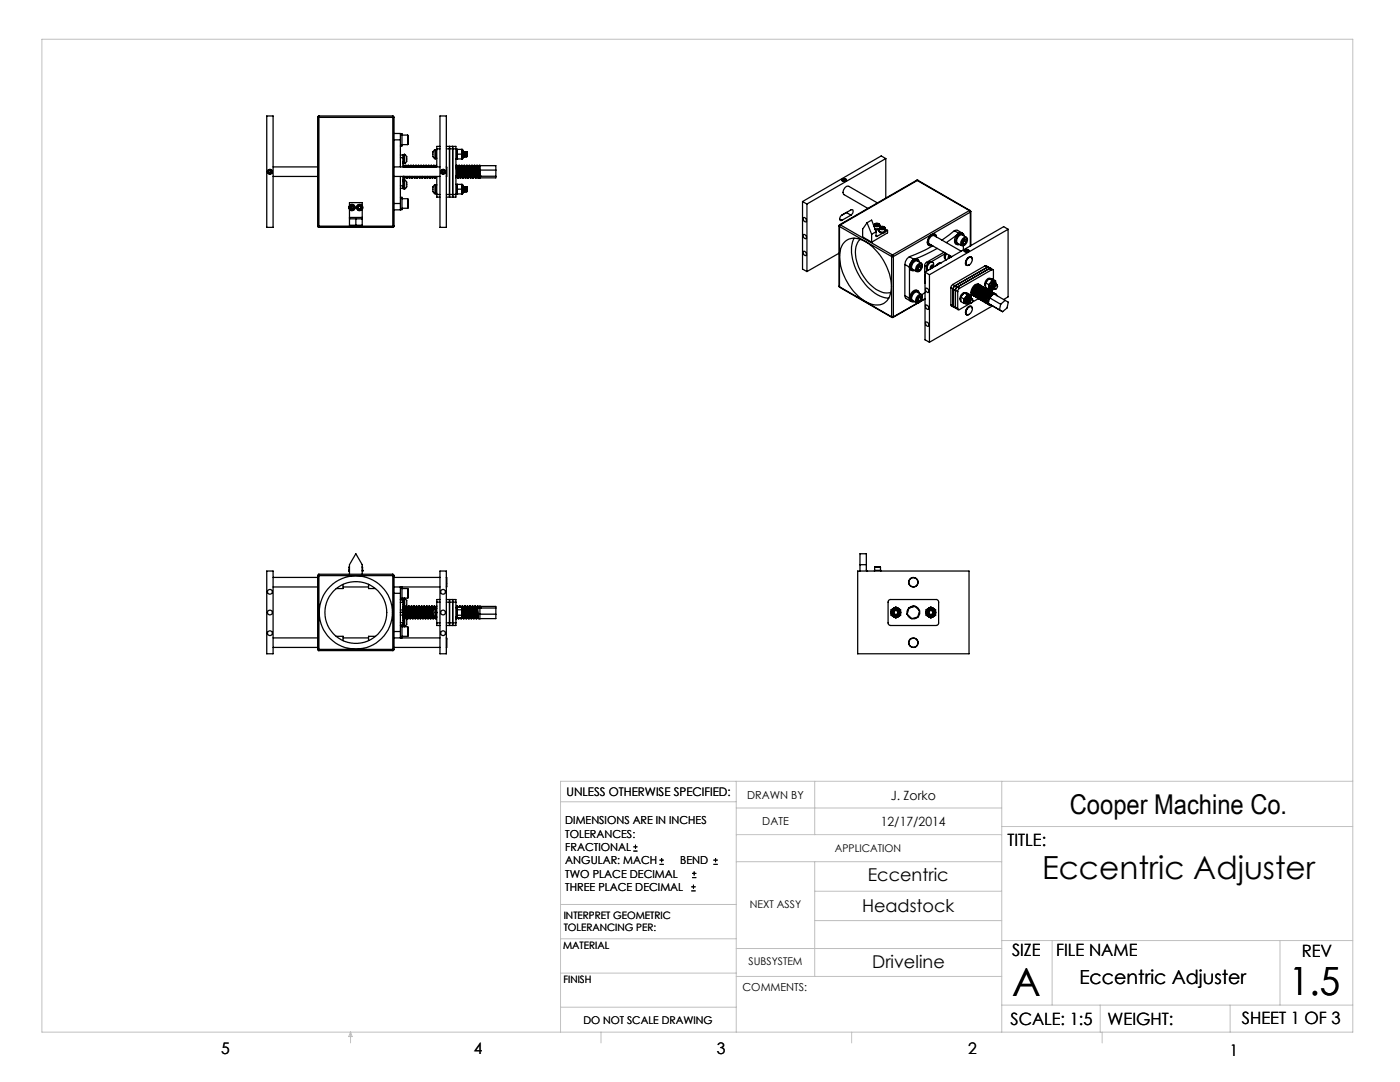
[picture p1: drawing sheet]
<svg xmlns="http://www.w3.org/2000/svg" width="279mm" height="216mm" viewBox="0 0 279 216" stroke-linecap="round" stroke-linejoin="round" font-family="sans-serif">
<g fill="none" stroke="#000" stroke-width=".2">
<path d="M126.4 169.8h.8M126.4 169h.8M126.8 168.6v.8M131.6 172.5h.9M131.6 171.6h.9M132 171.2v.8M138 177.8h.8M138 177h.8M138.1 175.1h.9M138.1 174.3h.9M138.4 176.5v.8M138.5 173.9v.8"/>
<path d="M142.4 172.5h.8M142.4 171.6h.8M142.8 171.2v.8"/>
</g>
<g fill="none" stroke="#c0c0c0" stroke-width=".2">
<path d="M8.4 7.8h261.6v198.2h-261.6zM111.9 160h35M146.9 155.9v50.1M162.6 155.9v10.6M199.9 155.9v50.1M270 155.9h-158.1v50.1M146.9 166.5h53M146.9 161.2h53M146.9 171.9h53M162.6 171.9v22.9M162.6 177.8h37.3M199.9 164.9h70.1"/>
<path d="M111.9 194.2h35M111.9 187.3h35M111.9 180.5h35M146.9 189.3h53M146.9 194.8h53M162.6 183.7h37.3M199.9 187.7h70.1M210 187.7v12.9M255.4 187.7v12.9M70 206v2.1M70 206l.3 .8h-.7zM111.9 201h35"/>
<path d="M119.9 206v2.1M170 206v2.1M199.9 200.6h70.1M219.6 200.6v5.4M220 206v2.1M245.5 200.6v5.4"/>
</g>
<g fill="none" stroke="#000" stroke-width=".25">
<path d="M53.2 23.1h1.3v22.3h-1.3zM53.7 34h.3l.2 .3-.2 .2h-.3l-.1-.2zM54.5 33.3h8.9M54.5 35.2h8.9M63.4 23.4h.2M63.4 23.4v21.7M63.6 23.1l-.2 .3M63.6 23.1v.3M63.6 23.4v21.7M63.6 23.1h14.8M63.6 23.4h14.8M78.4 23.4h.2"/>
<path d="M78.4 23.1v.3M78.4 23.1l.2 .3M78.4 23.4v21.7M78.6 26.6h1.3v1.3M78.6 23.4v21.7M78.6 33.3h9.2M78.6 35.2h9.2M78.6 27.9h1.3M79.9 26.7h.3v2.4h-.3M79.9 39.4h.3v2.4l-1.6 .1M79.9 27.9v5.4M79.9 35.2v5.4"/>
<path d="M79.9 30.9h.5M79.9 31.5h.5M79.9 37.1h.5M79.9 37.6h.5M80.2 27h1.2M80.2 28.9h1.2M80.2 39.7h1.2M80.4 35.2v2.4h.2M80.4 32.6h.2M80.4 35.9h.2M80.5 33l.1 .3M80.5 35.2l.1 .3"/>
<path d="M80.5 33.3v-.3l.1 .3M80.6 35.2h.1M80.6 33.3h.3M80.6 35.2v.3M80.6 30.9h-.2v2.4M80.7 35.2l.1 .3h-.1M80.8 30.8l.4 .5M80.8 35.9l.4 .4M80.8 30.8v1.8M80.8 30.8h-.2v1.8h.2M80.8 35.9v1.8M80.8 35.9h-.2v1.8h.2"/>
<path d="M80.8 35.2l.1 .1M80.9 35.3l-.1 .2M80.9 33.3h.1M80.9 33v.3M80.9 33.1l.1 .2M80.9 33l.2 .3M81.1 33v.3M81.1 33.3h.3M81.1 35.2l.1 .3M81.2 31.3a1.08 1.08 0 0 1-.4 1.3M81.2 36.4a1.08 1.08 0 0 1-.4 1.3M81.2 35.2l.1 .3-.2-.2h-.2"/>
<path d="M81.4 35.2v.1M81.4 27l.1 .1v1.7l-.1 .1M81.4 27v1.9M81.4 39.7l.1 .1v1.7l-.1 .1M81.4 39.7v1.9M81.4 33.3h.1M81.4 35.3l-.1 .2M81.4 33v.3M81.4 33.1l.1 .2M81.4 33h.2v.3M81.6 33.1v.2h.3M81.6 35.2l.1 .3"/>
<path d="M81.7 35.2l.1 .3h-.1l-.1-.2h-.2M81.8 35.2l.1 .1M81.9 35.3l-.1 .2M81.9 33.3h.1M81.9 33l-.1 .3M81.9 33.1l.1 .2M82 33l.1 .3h.3M82.1 33l.1 .3M82.1 35.2l.1 .3M82.3 35.2v.3h-.1l-.1-.2h-.2M82.3 35.2l.1 .1M82.4 35.3l-.1 .2"/>
<path d="M82.4 33.3h.1M82.4 33v.3M82.4 33.1l.1 .2M82.4 33l.2 .3M82.6 33l.1 .3h.2M82.7 35.2v.3M82.8 35.2v.3h-.1l-.1-.2h-.2M82.9 35.2v.1M82.9 35.3l-.1 .2M82.9 35.3h.2l.1 .2M82.9 33.3h.1M82.9 33v.3"/>
<path d="M82.9 33.1l.1 .2M82.9 33h.2v.3M83.1 33v.3M83.1 33.3h.3M83.1 35.2l.1 .3M83.3 35.2v.3h-.1M83.4 35.2v.1M83.4 35.3v.2M83.4 33.3h.1M83.4 33v.3M83.4 33.1l.1 .2M83.5 33l.1 .3h.3"/>
<path d="M83.6 33l.1 .3M83.6 35.2l.1 .3M83.8 35.2v.3l-.2-.2h-.2M83.9 35.2l.4 .3v-.3M83.9 33.3h.1M83.9 35.3v.2M84 33l-.1 .3M84 33.1v.2M84 33h.1v.3M84.1 33.1l.1 .2h.2M84.2 35.2v.3M84.4 35.2v.1"/>
<path d="M84.4 35.3l-.1 .2M84.4 33.3h.1M84.5 33l-.1 .3M84.5 33.1v.2M84.5 33l.2 .3h.2M84.6 33l.1 .3M84.7 35.2v.3M84.8 35.2v.3h-.1v-.2h-.3M84.9 35.2v.1M84.9 35.3v.2M84.9 33.3h.1M84.9 33v.3"/>
<path d="M84.9 33.1l.2 .2M85 33l.2 .3M85.1 33l.1 .3h.2M85.2 35.2v.3M85.3 35.2l.1 .3h-.2v-.2h-.3M85.4 35.2v.1M85.4 35.3v.2M85.4 35.3h.3v.2M85.4 33.3h.1M85.5 33l-.1 .3M85.5 33.1v.2M85.5 33h.1l.1 .3"/>
<path d="M85.6 33.1l.1 .2M85.7 33.3h.2M85.7 35.2v.3M85.8 35.2l.1 .3h-.1M85.9 35.2v.1M85.9 35.3v.2M85.9 33.3h.1M86 33l-.1 .3M86 33.1v.2M86 33l.2 .3h.2M86.1 33l.1 .3M86.2 35.2l.1 .3"/>
<path d="M86.3 35.2l.1 .3-.2-.2h-.3M86.4 30.3a1.15 1.15 0 0 0 .4 1.4M86.4 37.3a1.15 1.15 0 0 0 .4 1.4M86.4 35.2l.5 .3-.1-.3M86.4 33.3h.1M86.5 35.3l-.1 .2M86.5 33l-.1 .3M86.5 33.1l.1 .2M86.5 33h.1l.1 .3M86.6 33l.1 .3h.3M86.7 35.2v.3M86.8 29.8l-.4 .5"/>
<path d="M86.8 36.8l-.4 .5M86.8 29.8v1.9M86.8 29.8h.1v1.9h-.1M86.8 36.8v1.9M86.8 36.8h.1v1.9h-.1M86.9 35.2l.1 .1M86.9 36.9h.3M86.9 29.9h.3M86.9 38.6h.3M86.9 31.6h.3M87 35.3l-.1 .2M87 35.3h.2"/>
<path d="M87 33.3h.1M87 33l-.1 .3M87 33.1l.1 .2M87 33h.1M87.2 38.8v.5h.6M87.2 29.7v3.6M87.2 35.2v3.6M87.2 29.7h.6M87.2 38.8h.6M87.8 29.2h-.6v.5M87.8 23.1h1.3v22.3h-1.3zM88.3 34h.2l.2 .3-.2 .2h-.2l-.1-.2z"/>
<path d="M89.1 29.2h1.9v.5M89.1 33.3h.1M89.1 35.2h.1M89.1 29.7h1.9M89.1 38.8h1.9M89.1 33.3v1.9M89.7 29.2v.5zM89.7 29.7v9.6M90.3 29.2v.5zM90.3 29.7v9.6M91 38.8v.5h-1.9M91 35.1v.2"/>
<path d="M91 29.7v9.1M91 31.7h1.1M91 29.8h.2M91 38.7h1.1M91 36.8h.2M91 33.3h.1M91 35.3v.2M91 33.3l.3 1.9M91.1 33l-.1 .3M91.1 33.1l.2 2.4M91.1 33l.1 .1 .2 2.4-.1-.2h-.3M91.2 29.8v1.9v-.4"/>
<path d="M91.2 36.8v1.9v-.5M91.2 30.3l.1 .5M91.2 30.3v1M91.2 31.3l.1 .4M91.2 29.8h.1M91.2 29.8v.5M91.2 37.3l.1 .4M91.2 37.3v.9M91.2 38.2l.1 .5M91.2 36.8h.1M91.2 36.8v.5M91.3 33.3h.2"/>
<path d="M91.3 29.8h.8M91.3 36.8h.8M91.3 30.8h.8M91.3 30.8l-.1 .5M91.3 29.8l-.1 .5M91.3 36.8l-.1 .5M91.3 37.7h.8M91.3 37.7l-.1 .5M91.5 33.3l.3 1.9M91.5 35.3v.2M91.6 33l.2 .1 .2 2.4-.5-.3-.3-2.2M91.6 33l-.1 .3"/>
<path d="M91.6 33.1l.2 2.4M91.7 33l.1 .3M91.8 33.3h.3l.2 1.9M91.8 33.3l.2 2M92 35.3v.2M92 35.3h.3v.2M92.1 33l-.1 .3M92.1 33.1l.2 2.4M92.1 33l.2 .4 .2 2.1h-.1M92.1 30.8l.1 .5M92.1 29.8l.1 .5M92.1 29.8h.1"/>
<path d="M92.1 31.7h.1M92.1 36.8l.1 .5M92.1 37.7l.1 .5M92.1 36.8h.1M92.1 38.7h.1M92.2 29.8l.2 .2v1.6l-.2 .1M92.2 36.8l.2 .1v1.7l-.2 .1M92.2 30.3v1M92.2 31.3v.4M92.2 29.8v.5M92.2 37.3v.9M92.2 38.2v.5"/>
<path d="M92.2 36.8v.5M92.2 30.3l-.1 .5M92.2 31.3l-.1 .4M92.2 37.3l-.1 .4M92.2 38.2l-.1 .5M92.3 33.1v.2M92.3 33.3h.2M92.3 33.3l.2 2M92.4 31.3h.1M92.4 30.3h.1M92.4 38.2h.1M92.4 37.3h.1"/>
<path d="M92.4 30.3v1M92.4 37.3v.9M92.4 30.3l.1 .1M92.4 37.3l.1 .1M92.5 30.4v.8M92.5 37.4v.7M92.5 31.2l-.1 .1M92.5 31.2l.1 .1M92.5 38.1l-.1 .1M92.5 38.1l.1 .1M92.5 35.3v.2M92.5 33.3l.3 1.9"/>
<path d="M92.6 31.3h.1M92.6 30.3h.1M92.6 38.2h.1M92.6 37.3h.1M92.6 33l-.1 .3M92.6 30.3v1M92.6 37.3v.9M92.6 33.1l.3 2.4M92.6 30.3v.1M92.6 30.3l-.1 .1M92.6 37.3v.1M92.6 37.3l-.1 .1"/>
<path d="M92.6 33l.1 .1 .3 2.4h-.1l-.1-.2h-.3M92.6 30.4v.8M92.6 37.4v.7M92.6 31.2v.1M92.6 31.2l.1 .1M92.6 38.1v.1M92.6 38.1l.1 .1M92.7 30.3v1M92.7 37.3v.9M92.7 31.3h.1M92.7 30.3h.1M92.7 30.3l-.1 .1"/>
<path d="M92.7 38.2h.1M92.7 37.3h.1M92.7 37.3l-.1 .1M92.7 33l.1 .3M92.7 30.3l.1 .1M92.7 37.3l.1 .1M92.8 33.3h.3M92.8 30.4v.8M92.8 37.4v.7M92.8 33.3l.3 2M92.8 31.2l-.1 .1M92.8 31.2l.1 .1"/>
<path d="M92.8 38.1l-.1 .1M92.8 38.1l.1 .1M92.9 30.3v1M92.9 37.3v.9M92.9 31.3h.1M92.9 30.3h.1M92.9 30.3l-.1 .1M92.9 38.2h.1M92.9 37.3h.1M92.9 37.3l-.1 .1M92.9 30.3l.1 .1M92.9 37.3l.1 .1"/>
<path d="M93 30.4v.8M93 37.4v.7M93 31.2l-.1 .1M93 31.2v.1M93 38.1l-.1 .1M93 38.1v.1M93 31.3h.1M93 30.3h.1M93 38.2h.1M93 37.3h.1M93 30.3v1M93 37.3v.9"/>
<path d="M93 30.3l.1 .1M93 30.3v.1M93 37.3l.1 .1M93 37.3v.1M93.1 35.3l-.1 .2M93.1 35.3h.2v.2M93.1 33.3l.2 1.9M93.1 33l-.1 .3M93.1 30.4v.8M93.1 37.4v.7M93.1 33.1l.2 2.4M93.1 33h.1l.1 .4 .2 2.1h-.1"/>
<path d="M93.1 31.2l-.1 .1M93.1 31.2l.1 .1M93.1 38.1l-.1 .1M93.1 38.1l.1 .1M93.2 30.3v1M93.2 30.3l.1 .1-.1 .9M93.2 37.3v.9M93.2 37.3l.1 .1-.1 .8M93.2 30.3l-.1 .1M93.2 37.3l-.1 .1M93.2 33l.1 .3M93.3 33.3h.3"/>
<path d="M93.3 33.3l.3 2M93.6 35.3l-.1 .2M93.6 33.3l.2 1.9M93.6 33v.3M93.6 33.1l.3 2.4M93.6 33l.2 .1 .2 2.4-.2-.2h-.2M93.8 33.3h.3M94.1 33.3l.2 1.9M94.1 35.3l-.1 .2M94.1 33l.2 .1 .2 2.4-.5-.3-.2-2.1M94.1 33v.3M94.1 33.1l.3 2.4"/>
<path d="M94.3 33v.3M94.3 33.3h.3l.2 1.9M94.3 33.3l.3 2M94.6 35.3l-.1 .2M94.6 35.3h.2l.1 .2M94.6 33l-.1 .3M94.6 33.1l.3 2.4M94.7 33l.1 .4 .2 2.1h-.1M94.8 33l.1 .3M94.8 33.3h.3M94.9 33.3l.2 2M95.1 35.3l-.1 .2"/>
<path d="M95.1 33.3l.2 1.9M95.1 33v.3M95.1 33.1l.3 2.4M95.1 33l.2 .1 .2 2.1M95.3 33l.1 .3M95.4 33.3h.2l.2 1.7M95.4 33.3l.1 1.7M95.5 35.2h3.5M95.5 35v.2M95.5 35h.3M95.6 33v.3M95.6 33l.2 .1"/>
<path d="M95.6 33.1l.2 1.2M95.8 35.2v.3h-.4l-.1-.2h-.2M95.8 33.1v.8M95.8 33.9v.4M95.8 34.3v.9M95.8 35.2h.1M95.8 33.1h3.2v2.4h-3.2M95.8 35v.2M95.8 33.9h3.2M168 35.9v.1M168 35.8a.49 .49 0 0 1 .5-.2 .49 .49 0 0 1 .4 .4 .47 .47 0 0 1-.5 .2 .47 .47 0 0 1-.4-.4zM168.1 35.8a.4 .4 0 0 1 .4-.1 .4 .4 0 0 1 .3 .3 .42 .42 0 0 1-.4 .2 .42 .42 0 0 1-.3-.4z"/>
<path d="M168.2 35.8l-.1 .3M168.3 35.8v.2M168.5 35.8l.2 .1v.2l-.5-.1 .1-.2M168.5 35.8h-.2M168.5 35.8v.3M168.7 35.8l.2 .3M168.9 35.9v.1M176.8 31.6l-15.8 9.1M176.8 31.6v7.9M176.8 31.6l-.9-.5-15.7 9.1M182.9 36h.3M182.9 36h.2"/>
<path d="M182.9 36l-15.3 8.8M183.1 36l-15.4 8.9M183.1 36l10.4 6M183.2 36h-.1M183.2 36l10.4 6M63.4 45.1h.2M63.4 45.1l.2 .3M63.6 45.1v.3M63.6 45.4h14.8M63.6 45.1h14.8M69.7 41.4a.62 .62 0 0 1 .8-.5 .62 .62 0 0 1 .4 .8 .62 .62 0 0 1-.9 .3l-.3-.5M69.7 43.4v.3"/>
<path d="M69.7 41v-.6h2.6v.6M69.7 43.7v1.2h2.6v-1.2M69.7 41.8v1.6M69.7 43.7h2.6M69.7 43.4h2.6M70 41.2l.2-.1 .3 .1v.4l-.3 .1-.2-.1zM71 43.7v1.2M71.2 41.4a.63 .63 0 0 1 .8-.5 .63 .63 0 0 1 .3 .9 .63 .63 0 0 1-1 0l-.1-.3M71.6 41.1h.4l.1 .3-.2 .3h-.3l-.1-.3zM72.3 43.4v.3M72.3 41.8v1.6M78.4 45.1h.2"/>
<path d="M78.4 45.1v.3M78.6 45.1l-.2 .3M78.6 40.6h1.3M79.9 40.6v1.3M80.2 41.6h1.2M160.2 40.2v13.5l.8 .5M160.2 40.2l.8 .5M160.3 43.5a.44 .44 0 0 1 .6 .2 .44 .44 0 0 1-.2 .6l-.3-.3zM160.3 50.2a.44 .44 0 0 1 .6 .2 .44 .44 0 0 1-.2 .6l-.3-.3zM160.4 46.8a.48 .48 0 0 1 .5 .3 .48 .48 0 0 1-.2 .5l-.3-.3-.1-.3zM161 40.7v13.5M167.5 57.1l.1 .2"/>
<path d="M167.5 45.1v.1M167.5 57.1v.1M167.5 45.1v12M167.5 50.5l-6.5 3.7M167.5 57.2l.1 .1M167.5 45.2l10.4 6M167.5 57.2l10.4 6M167.5 45.2v12M167.6 44.8l-.1 .3M167.6 44.8l.1 .1M167.6 57.3l10.4 6M167.6 43.7l.4 .3"/>
<path d="M167.7 44.9l-.2 .3M167.7 44.9l10.4 6M168.7 48.1a3.8 3.8 0 0 1 4.5 .4 11.2 11.2 0 0 1 4.6 9.8 2.91 2.91 0 0 1-4.6 2.1 10.9 10.9 0 0 1-5.5-10.3l.5-1.3zM168.9 42.4h.1M168.9 42.4l.9 .5M168.9 42.4l-.9 .5M169.8 42.9l.4-.5 .1-.3-.2-.3-.3 .1-1.8 1a.6 .6 0 0 0-.4 .5 .6 .6 0 0 0 .3 .6h.1M169.8 42.9l-1.8 1.1M170.5 47.5a7.2 7.2 0 0 0 .3 6.2 9.8 9.8 0 0 0 5.8 5.7l.8 .1M171.7 47.7a4.2 4.2 0 0 0-.7 4.4 8.9 8.9 0 0 0 5.2 6.3l1.6-.1M173 44.4l1-.5 .8 2.3M173 44.4l1 2.3"/>
<path d="M173 44.4l-.8 1.3v1.6l1.8 1M174 46.7v1.6M174.4 44.9v.3M174.5 44.7a.52 .52 0 0 1 .6-.2 .52 .52 0 0 1 .4 .4 .55 .55 0 0 1-.6 .2 .55 .55 0 0 1-.4-.4zM174.7 44.6l-.2 .2a.56 .56 0 0 0 .4 .5 .56 .56 0 0 0 .6-.3l-.1-.4M174.8 47.1l.2 .1M174.8 46.2l-.8 .5M174.8 46.2v.9M174.9 44.9h.2M174.9 44.7l-.2 .1 .1 .1 .3 .1 .2-.1-.1-.2M174.9 44.7h.3M174.9 44.7v.2"/>
<path d="M175.1 44.9l.1 .1M175.1 44.9h.1M175.1 40.5l-5.7-3.3a1.09 1.09 0 0 0-.9 1.6l4.7 2.8M175.2 44.7v.2M175.4 46a.65 .65 0 0 0 .7 .5 .65 .65 0 0 0 .6-.5M175.5 45.9a.62 .62 0 0 0 .5 .6 .62 .62 0 0 0 .7-.4l-.1-.2M175.5 45.6l-.5 .2-.4-.1M175.5 45.8l-.8 .1M175.5 45.5v.5a.66 .66 0 0 0 1.1 0v-.5M175.5 45.5l-.4 .2-.5-.1M175.6 44.9v.4M175.6 45.2v.1"/>
<path d="M175.6 45l.2 .2M175.6 45.3a.51 .51 0 0 1 .6-.2 .51 .51 0 0 1 .3 .5 .51 .51 0 0 1-.5 .2 .51 .51 0 0 1-.4-.5zM175.7 45.3l-.2 .1a.57 .57 0 0 0 .6 .4 .57 .57 0 0 0 .5-.4l-.2-.1M175.9 45.3l-.1 .2 .2 .1h.3M175.9 45.3v.2M176 45.5l-.1 .1M176 45.5l.2 .1M176 45.5h.2M176.2 45.3h-.3M176.2 45.3l.2 .1-.1 .2M176.2 45.5v.1M176.2 45.3v.2"/>
<path d="M176.2 46.5l-1.2 .7M176.6 45.7l.5 .3M177.1 46l-.4 .2M177.1 46v.5l-3.1 1.8M177.9 51.2h.4M177.9 51.2v12M178.1 50.9l-.2 .3M178.1 50.9l.2 .3M178.3 51.2v12M180.6 59l.1 .5 1.1 .6M180.6 52.8l.9 .5M180.6 59l.9 .5"/>
<path d="M180.6 52.8v6.2M181.5 59.5v.4l.4 .2M181.5 51.2a2.08 2.08 0 0 0-.9 1.6M181.5 53.3v6.2M181.5 51.2l.9 .6M182.4 51.8a1.91 1.91 0 0 0-.9 1.5M183.1 59.7l.1 .4 .4-.1M183.2 53.7l.3 .2M183.2 59.8h-.1M183.2 59.8l.4 .2M183.2 53l.2-.2a.45 .45 0 0 1 .7 0 .45 .45 0 0 1-.1 .7 .57 .57 0 0 1-.4 .6 .57 .57 0 0 1-.7-.2zM183.2 58.1a1.03 1.03 0 0 0-1.5 .7l-.2 .8 .2 .4 .3 .2"/>
<path d="M183.2 51.8a1.03 1.03 0 0 0-1.5 .8l-.2 .8 .5 .6M183.2 53.4v.1M183.3 59.5l-.2 .2M183.3 59.5l-.1 .3M183.3 59.1a.46 .46 0 0 1 .7-.1 .46 .46 0 0 1 0 .7l-.2 .4a.48 .48 0 0 1-.8 .2 .48 .48 0 0 1 .1-.8zM183.4 53.1l-.2 .3M183.4 59.3l-.1 .2M183.4 53.2l.4 .2M183.4 53.1v.1M183.4 53.2l-.2 .2M183.4 59.3l.4-.1 .1 .3M183.4 59.3l-.3 .4"/>
<path d="M183.4 59.3l.5 .2M183.4 59.3h.1M183.5 58.5a.65 .65 0 0 0-.6-.5 .65 .65 0 0 0-.7 .5 1.25 1.25 0 0 0-.2 1.7h.5M183.5 52.3a.65 .65 0 0 0-.6-.5 .65 .65 0 0 0-.7 .4 1.25 1.25 0 0 0-.2 1.8l.5-.1M183.8 53.4v-.4h-.3l-.3 .4v.4l.3 .1M183.8 53.4l-.3 .5M183.9 59.5l-.3 .5M183.9 52.5l-.8-.4a1.09 1.09 0 0 0-1 1.6l.9 .5M183.9 58.8l-.8-.5a1.08 1.08 0 0 0-1 1.6l.9 .5M184.1 53.1a.47 .47 0 0 0-.3-.6 .47 .47 0 0 0-.6 .3 .9 .9 0 0 0-.2 1.4l.5-.1M184.1 59.3a.47 .47 0 0 0-.3-.6 .47 .47 0 0 0-.6 .3 .94 .94 0 0 0-.2 1.5l.5-.2M184.5 56.3l.1 .2"/>
<path d="M184.5 54.2l.1 .2M184.5 53v1.2M184.5 55.1v1.2M184.5 55.1h.1M184.5 56.3h.1M184.5 53l.4 .2M184.5 54.2l.1 .1M184.6 54.8l-.1 .3M184.6 59.7l-1 .5M184.6 54.3l.9 .5M184.6 54.3v13.5l.9 .5M184.6 58.4l-.6 .4"/>
<path d="M184.6 59.6l-.8 .4M184.8 57.5a.51 .51 0 0 1 .5 .3 .51 .51 0 0 1-.1 .6l-.4-.3zM184.9 52.4l-.4 .6M184.9 53.6v.6M184.9 52.4l.3 .1M185.5 54.8v13.5M185.8 47a1.58 1.58 0 0 0-.6 1.9l.4 .1 .3-.1a.59 .59 0 0 1-.7-.1 .59 .59 0 0 1-.1-.7 1.43 1.43 0 0 1 1.6-1.3l.2 .5a.59 .59 0 0 0-.5-.6 .59 .59 0 0 0-.6 .3zM185.8 53.3l-.1 .1M185.8 53.3l-.1 .1 .2 .2M185.9 52.2a1.01 1.01 0 0 0-.9 1.5M185.9 53.2v-.2l-.1 .3M185.9 53.2l.3 .1"/>
<path d="M185.9 53.2l-.1 .1M186.1 52.3a1 1 0 0 0-.9 .5 1 1 0 0 0 0 1.1M186.2 49l-1.3 .8-3.4 1.4M186.2 53.3v-.3h-.2l-.3 .3 .1 .3M186.2 53.3l-.1 .1M186.2 53.4l.1-.1a.25 .25 0 0 0-.1-.4 .25 .25 0 0 0-.4 .1l-.2 .4 .1 .3M186.3 53.3a.61 .61 0 0 0 .1-.6 .61 .61 0 0 0-.6-.4 1.14 1.14 0 0 0-.6 1.6M187 49.6l-2.4 1.2-2.2 1M187.8 52.5l-.4 .1-.3 .3M187.9 52.4l-.6 .1-.5 .6M188.4 50.3l-3.5 2.1M188.6 50.6l-2.8 1.6"/>
<path d="M188.7 50.5l-.2 .7 .1 .4M188.8 50.6a.88 .88 0 0 0 0 1.3M188.9 50.6l-.3 .8 .2 .5M189.3 51.4l.2 .1M189.4 51.2l.1-.2-.2 .2v.3h.1M189.4 51.2l-.1 .1zM189.4 50.9l-.2 .5 .1 .2M189.5 51.1l.3 .1M189.5 51v.1M189.5 51.1l-.1 .1M189.8 57.4l.4 .2M189.8 57.4v3.4"/>
<path d="M189.8 51.2l-.1 .2M189.8 51.2h.1M189.9 51.2l-.1 .1M190.1 56.8l-.3 .6M190.1 56.8l.5 .2M190.2 57.6v3.5M190.2 57.6l.5 .3M190.5 46l-2.5 1.9M190.5 46h.6l.9 .5M190.5 46l.9 .6M190.6 57l-.4 .6M190.6 57l.9 .5"/>
<path d="M190.7 57.9v3.4M190.7 57.9l.4 .3M191.1 58.2v3.4M191.4 46.6l-2.5 1.8M191.4 46.6l.5-.2 .2 .2M191.5 57.5l-.4 .7M191.8 59.3v.9l.6 .3M191.8 59.3l.6 .4M191.8 50.1l-5.4-3.1a1.12 1.12 0 0 0-.9 1.7l4.4 2.5M192.2 48.5l.3 .2M192.2 58.7l-.2 .2M192.2 46.6a1.03 1.03 0 0 0-1.6 .8l-.1 1 .5 .4"/>
<path d="M192.2 48.2v.1M192.3 49v.9M192.4 59.7v.4M192.4 47.7a.45 .45 0 0 1 .6 0 .45 .45 0 0 1 0 .6l-.3 .5a.45 .45 0 0 1-.7 .1 .45 .45 0 0 1-.1-.6zM192.4 47.9l-.2 .3M192.4 48l.4 .3M192.4 47.9v.1M192.4 48l-.2 .2M192.4 58.5l-.6 .8M192.4 58.5h.3M192.4 49.9a.52 .52 0 0 1 .6-.2 .52 .52 0 0 1 .4 .4 .52 .52 0 0 1-.6 .2 .52 .52 0 0 1-.4-.4zM192.4 58.5l.6 .3"/>
<path d="M192.5 50.1h-.1M192.5 47.1a.65 .65 0 0 0-.6-.5 .65 .65 0 0 0-.7 .5 1.06 1.06 0 0 0 0 1.8l.3-.1M192.6 49.9a.32 .32 0 0 1 .5-.1 .32 .32 0 0 1 .1 .4h-.6l-.1-.2zM192.6 49.9l-.2 .2 .1 .1M192.7 49.9v.2M192.7 58.5h.2M192.7 58.5l1 .4M192.8 59.3l-.4 .8M192.8 59.3l-.4 .4M192.8 58.5a1.02 1.02 0 0 0-1 .3 1.02 1.02 0 0 0-.2 1l.1 .2M192.8 48.3v-.5h-.3l-.3 .4v.4l.3 .1M192.8 48.3l-.3 .4"/>
<path d="M192.9 47.4l-.8-.5a1.11 1.11 0 0 0-1 1.6l.8 .5M192.9 52.9v.1M193 49.9l.2 .1-.4 .2-.2-.1 .1-.2M193 49.9h-.3M193 49.9v.3M193 58.8l-.2 .5M193 58.8l.4 .1M193.1 47.9a.49 .49 0 0 0-.3-.6 .49 .49 0 0 0-.6 .3 .92 .92 0 0 0-.2 1.4l.5-.1M193.1 59.4l.4-.1 .1 .2a.49 .49 0 0 0-.5 .3 .49 .49 0 0 0 .1 .5l-.4-.2zM193.1 51.6a.52 .52 0 0 1 .8-.2 .52 .52 0 0 1 .1 .8 .7 .7 0 0 1-.4 .7 .7 .7 0 0 1-.8-.2v-.4zM193.2 49.9l.2 .2-.1 .1M193.4 50.1h.1"/>
<path d="M193.4 58.9l.3 .2 .1 .5M193.4 58.9l-.6 .4M193.4 58.9h.3M193.5 42l.1 .3M193.5 42h.1M193.5 42l-15.4 8.9M193.5 59.4h.1M193.5 59.4a.56 .56 0 0 0-.5 .9M193.5 59.3l.1 .2M193.5 59.4a.49 .49 0 0 0-.5 .3 .49 .49 0 0 0 .1 .6M193.6 59a1.04 1.04 0 0 0-1 .5 1.04 1.04 0 0 0 .1 1.1l.6-.2M193.6 59.5h.1"/>
<path d="M193.6 42l.1 .2M193.6 59.5a.54 .54 0 0 0-.5 .3 .54 .54 0 0 0 0 .5h-.2M193.6 42.3l-15.3 8.9M193.6 42.3v6.8M193.7 58.9v.2M193.7 59.9l.3-.1a.35 .35 0 0 1 .1 .5 .35 .35 0 0 1-.5 .1zM193.7 42.2l-.1 .1M193.7 42.2v6.8M193.8 58.3l.1 .4 .3 .2h-.1M193.8 58.3l.2 .6M193.8 59.5a.33 .33 0 0 0-.2-.3 .33 .33 0 0 0-.3 0 .81 .81 0 0 0-.4 1.3l.4-.1M193.8 59.6h.1"/>
<path d="M193.8 59.6a.56 .56 0 0 0-.5 .8M193.8 51.3a1.09 1.09 0 0 0-.9 1.6M193.8 51.3h.1M193.9 59.6a.53 .53 0 0 0-.5 .3 .53 .53 0 0 0 0 .6M193.9 59.7h.1M193.9 59.7a.53 .53 0 0 0-.5 .3 .53 .53 0 0 0 .1 .5 .53 .53 0 0 1 0-.6 .53 .53 0 0 1 .5-.2M194.1 51.8a.47 .47 0 0 0-.3-.6 .47 .47 0 0 0-.6 .3 1.03 1.03 0 0 0-.3 1.5l.5-.1M194.1 58.9h.1M194.7 56.8l-.1 .3M194.9 56.8a1.36 1.36 0 0 0-.8 1.6M195.2 56.7l.1 .1M195.3 57a1.36 1.36 0 0 0-.9 1.6"/>
<path d="M195.3 59.6l-1.3 .7M195.4 56.8a1.29 1.29 0 0 0-1.6 1.3v.2M195.5 56.8a1.21 1.21 0 0 0-1.4 1.2 .8 .8 0 0 0 .4 1.1M195.7 57l-.2-.2a1.48 1.48 0 0 0-1 2.3l.1 .1M195.7 57.3h-.1a1.47 1.47 0 0 0-.8 1.5M195.9 57h-.1a1.45 1.45 0 0 0-1 2.3M196 57.2l-.1-.2a1.5 1.5 0 0 0-1.3 2.1l.4 .3M196 57.5a1.39 1.39 0 0 0-.8 1.6M196.3 57.3l-.1-.1a1.45 1.45 0 0 0-1 2.3M196.4 57.4l-.1-.1a1.2 1.2 0 0 0-1.4 1.2v.8l.4 .3M196.4 57.7h-.1a1.39 1.39 0 0 0-.8 1.6M196.6 53.1l.2-.1 .5 .3"/>
<path d="M196.6 53.1l.4 .2M196.6 53.1l-6.5 3.7M196.6 57.5l-.1-.1a1.48 1.48 0 0 0-1.1 2.3l.1 .1M196.7 56.4v1l.6 .3M196.7 56.4l.6 .4M196.7 57.6l-.1-.1a1.21 1.21 0 0 0-1.3 1.2v.8l.4 .3M196.7 57.9a1.39 1.39 0 0 0-.8 1.6M197 57.6a1.4 1.4 0 0 0-1.3 .8 1.4 1.4 0 0 0 .1 1.5l.1 .1M197 53.3l-6.4 3.7M197 53.3l.4 .3M197.1 57.8l-.1-.2a1.49 1.49 0 0 0-1.1 2.4h.1M197.1 58.1a1.38 1.38 0 0 0-.9 1.6"/>
<path d="M197.1 55.8l-.2 .3M197.3 53.3h-.3M197.3 53.3l.4 .3M197.3 56.8l.1 .5M197.3 57.7h.4M197.3 57.9l-.1-.1a1.55 1.55 0 0 0-1.3 2.1l.4 .3M197.4 57.3a.47 .47 0 0 0 .3 .5 .47 .47 0 0 0 .6-.2M197.4 55.6l-.7 .8M197.4 57.3l-.1 .4M197.4 55.6l.6 .1 .7 .3M197.4 55.6l.6 .4M197.4 53.6l-6.4 3.7-.3 .6"/>
<path d="M197.4 58l-.1-.1a1.49 1.49 0 0 0-1 2.3h.1M197.4 59.4l-.2 .7v.4M197.4 58.3a1.49 1.49 0 0 0-.8 1.6M197.4 53.6l.5 .2M197.4 59.4h.1M197.5 59.4l-.3 1.1M197.5 59.4h.1M197.5 59.4l2.2 1.3M197.7 55.6l.1 .1M197.7 56.4l-.3 .9M197.7 58.1l-.1-.1a1.44 1.44 0 0 0-1.2 .9 1.44 1.44 0 0 0 .2 1.5M197.7 56.4l-.4 .4"/>
<path d="M197.7 53.6h-.3M197.7 59.2l-.2 .2M197.7 53.6l.5 .2M197.8 55.6a1.02 1.02 0 0 0-1.1 .3 1.02 1.02 0 0 0-.2 1.1l.2 .2M197.8 58.2l-.1-.1a1.5 1.5 0 0 0-1.1 2.3h.2M197.8 58.5a1.49 1.49 0 0 0-.9 1.6M197.9 57.5h.2M197.9 53.8a.21 .21 0 0 1 .3 0 .21 .21 0 0 1 .1 .2v1.8M197.9 57.7h.1M197.9 53.8l-6.4 3.7M197.9 57.4h.1M198 56l-.3 .4"/>
<path d="M198 56h.4M198 57.5h.1M198 56.6l.4-.2 .2 .3a.49 .49 0 0 0-.5 .2 .49 .49 0 0 0 0 .6h-.2l-.1-.2zM198 58.3v-.1a1.21 1.21 0 0 0-1.4 1.3 .89 .89 0 0 0 .4 1.1M198.1 58.7l-.7 .7M198.1 58.7l-.4 .5M198.2 58.4l-.2-.1a1.48 1.48 0 0 0-1 2.3h.1M198.2 57.5h.1M198.3 57.6l-.5 .5M198.3 57.6h.1M198.3 58.6a.46 .46 0 0 1 .7 .4M198.3 58.6l-.2 .1"/>
<path d="M198.3 58.6l-.6 .6M198.3 58.6l2.3 1.3M198.4 56l.3 .2 .1 .5M198.4 56l-.7 .4M198.4 56h.3M198.4 58.5h-.1a1 1 0 0 0-1.1 .7 1.09 1.09 0 0 0 .2 1.7M198.4 56.6h.1M198.4 56.6a.56 .56 0 0 0-.5 .8M198.5 56.4l.1 .2M198.5 56.6a.51 .51 0 0 0-.6 .2 .51 .51 0 0 0 .1 .6M198.5 58.6l-.1-.1a1.15 1.15 0 0 0-1.2 .8l.2 .1M198.5 56.6h.1"/>
<path d="M198.5 56.6a.56 .56 0 0 0-.5 .9M198.6 56.7h.1M198.6 56.7a.55 .55 0 0 0-.4 .8M198.7 56v.3M198.7 57.1l.2-.1a.35 .35 0 0 1 .1 .4 .35 .35 0 0 1-.5 .2zM198.7 56.7a.51 .51 0 0 0-.5 .3 .51 .51 0 0 0 0 .5M198.7 58.7l-.3-.1-.3 .1M198.7 56.7l-.1-.3a.79 .79 0 0 0-.8 .4 .79 .79 0 0 0 .1 .8l.4-.1M198.8 56.7a.56 .56 0 0 0-.5 .9M198.8 56.7v.1M198.8 56.8a.51 .51 0 0 0-.5 .2 .51 .51 0 0 0 0 .6M198.9 56.8h.1"/>
<path d="M198.9 56.8a.54 .54 0 0 0-.5 .3 .54 .54 0 0 0 0 .5M198.9 56.9a.5 .5 0 0 0-.5 .2 .5 .5 0 0 0 0 .6M199.1 57.1l-.1-.2a.44 .44 0 0 0-.5 .2 .44 .44 0 0 0 .1 .6l.2-.1M200.6 59.9l.6 .4-.2 1.2-.9 .7M200.6 59.9l-.9 .8M201.2 45.8l-.9-.6-15.7 9.1M201.2 45.8l-15.7 9M201.2 45.8v13.4l-.9 .6M177.9 63.2h.4M177.9 63.2l.1 .1M178 63.3h.3M178.3 63.2v.1"/>
<path d="M183.1 60.5l-4.8 2.7M183.3 60.4l-5 2.9M184.7 61a.46 .46 0 0 1 .6 .2 .46 .46 0 0 1-.1 .5l-.4-.2zM184.7 64.3a.45 .45 0 0 1 .6 .2 .45 .45 0 0 1-.1 .6l-.4-.3zM189.8 60.8l.1 .2 .4 .3M189.8 60.8l.4 .3M190.2 61.1l.1 .2M190.2 61.1l.9 .5M190.3 61.3l.5 .2M190.7 61.3l.1 .2M190.8 61.5l.4 .3M192.4 60.5l.3 .1"/>
<path d="M192.4 60.1l.2 .5M192.4 60.1v.4M192.9 62.8h.1M193 61.6a.55 .55 0 0 1 .5-.5 .55 .55 0 0 1 .6 .5M193 61.6l-.2 .5a.46 .46 0 0 0-.1 .6 .46 .46 0 0 0 .7 0M193 60.6h.1M193 60.3h.1M193.2 61.5a.48 .48 0 0 1 .6-.3 .48 .48 0 0 1 .2 .7 .86 .86 0 0 1-1.1 .8l-.1-.6zM193.2 60.4a.51 .51 0 0 1 0-.6 .51 .51 0 0 1 .5-.2 .51 .51 0 0 0-.5 .2 .51 .51 0 0 0 .1 .6M193.2 60.4h.1M193.3 60.4h.1M193.6 60.6l-2.1 1.2a.21 .21 0 0 1-.3 0 .21 .21 0 0 1-.1-.2"/>
<path d="M193.8 61.1a1.11 1.11 0 0 0-.9 1.7M193.8 61.1h.1M194.1 61.6h.1M194.1 60v-.2a.44 .44 0 0 0-.6 .2 .44 .44 0 0 0 .2 .6l.2-.1M197.2 60.5a.51 .51 0 0 0 .7 .4M197.2 60.5l2.3 1.3M197.2 60.5l.7 .4M197.9 60.9l2.2 1.3M198.1 61l-12.6 7.3M199.5 61.8l.6 .4M199.7 60.7l-.2 1.1M53.2 113.9h1.3v16.6h-1.3z"/>
<path d="M54.5 115.2h8.9M54.5 117.1h8.9M63.4 114.9h.2M63.4 114.9v14.7M63.6 114.6l-.2 .3M63.6 114.6v.3M63.6 114.9h14.8M63.6 114.6h14.8M63.6 114.9v14.7M68.5 116.6v.8h-1.4M68.5 117.1h5.1M69.7 113.2h.1"/>
<path d="M69.7 113.2v.6M69.7 113.8h-.1l.1 .1M69.7 113.1v.1M69.7 114.6v-1.9l1.3-2.2 1.3 2.2v1.9M72.3 113.8h.1l-.1 .1M72.3 113.2h.1M72.3 113.1l.1 .1M72.4 113.2v.6M73.6 116.6v.8h1.3M78.4 114.6v.3M78.4 114.6l.2 .3M78.4 114.9h.2"/>
<path d="M78.4 114.9v14.7M78.6 115.2h9.2M78.6 117.1h9.2M78.6 118.4h1.3M78.6 114.9v14.7M79.9 117.2h.3v2.5M79.9 117.1v1.3M79.9 119.7h.5M79.9 118.4v7.6M80.2 117.4h1.2M80.2 119.3h1.2M80.6 119.5h-.2v2.2"/>
<path d="M80.8 119.4a1.18 1.18 0 0 1 0 1.8M80.8 119.4v1.8M80.8 119.4h-.2v1.8h.2M81.4 117.4v1.9M81.4 117.4l.1 .2v1.6l-.1 .1M87.8 119.6h-.6v.6M87.8 113.9h1.3v16.6h-1.3zM89.1 119.6h1.9v.6M89.1 115.2h.1M89.1 117.1h.1M89.1 115.2v1.9M89.7 119.6v.6z"/>
<path d="M90.3 119.6v.6zM171.2 113.9h22.2v16.6h-22.2zM171.6 113.9v-3.4h1.3v3.3l.2 .1M171.6 112.7h1.3M174.5 113.9v-.1h1.3v.1M174.6 113.2h1.1M174.6 113.2v.6M175.7 113.2v.6M177.4 119.8l.2-.2h9.2a.49 .49 0 0 1 .5 .6v4.2l-.3 .4h-9.3l-.3-.1-.2-.3v-4.3zM54.5 127.3h8.9M54.5 129.2h8.9M63.4 129.6h.2"/>
<path d="M63.4 129.6l.2 .2M63.6 129.6v.2M63.6 129.6h14.8M63.6 129.8h14.8M67.1 127h1.4v.8M68.5 127.3h5.1M74.9 127h-1.3v.8M78.4 129.6v.2M78.4 129.6h.2M78.6 129.6l-.2 .2M78.6 127.3h9.2M78.6 129.2h9.2"/>
<path d="M78.6 126h1.3M79.9 124.8h.3v2.5M79.9 126v1.3M79.9 121.7h.5M79.9 122.2h.5M79.9 124.2h.5M79.9 122.7h.5M79.9 124.7h.5M79.9 120.2h.5M80.2 125.1h1.2M80.2 127h1.2M80.4 122.7v2.3h.2"/>
<path d="M80.4 122.2v.5M80.4 121.7v.5M80.4 121.5h.1M80.4 123h.1M80.4 123.3h.2M80.4 121.1h.2M80.5 121.5v1.7h.1M80.5 121.5l.2 1.7M80.5 121.3h.1M80.5 121.1v.4M80.6 121.3l.2 1.9M80.6 121.3l-.1 .2"/>
<path d="M80.7 123.2h.1M80.7 121.2l.2 2.1M80.8 121.2h.2M80.8 123.2a1.18 1.18 0 0 1 0 1.8M80.8 121.2l.2 2M80.8 123.2v1.8M80.8 123.2h-.2v1.8h.2M81 123.2v.2M81 123.2h.2M81 121.2l.2 2M81 121v.2M81 120.9l.3 2.5-.1-.2"/>
<path d="M81.1 120.9l.1 .4 .2 2.2h-.1M81.2 121l.3 2.2M81.2 121.2h.3M81.4 125.1l.1 .1v1.7l-.1 .1M81.4 125.1v1.9M81.5 123.2v.2M81.5 123.2h.2M81.5 121.2l.2 2M81.5 121v.2M81.7 121l.3 2.2h.2M81.7 123.2l.1 .2-.2-2.5 .1 .4 .2 2.1-.1 .1M81.7 121.2h.3"/>
<path d="M82 121.2l.2 2M82 123.2v.2M82.1 121l-.1 .2M82.2 121l.3 2.2M82.2 123.2l.1 .2-.2-2.5 .1 .1 .2 2.5h-.1M82.3 121.2l.3 .1 .1 1.9M82.5 123.2l-.1 .2M82.5 123.2h.3M82.6 121l-.1 .2M82.7 121l.3 2.2M82.7 123.2l.1 .2-.2-2.5 .2 .4 .1 2.2h-.1M82.8 121.2h.2"/>
<path d="M83 123.2v.2M83 123.2h.3M83 121.2l.3 2M83.1 121l-.1 .2M83.2 121l.3 2.2M83.3 123.2v.2l-.2-2.5 .1 .1 .3 2.5h-.2M83.3 121.2h.2M83.5 123.2v.2M83.5 123.2h.2M83.5 121.2l.2 2M83.6 121l-.1 .2M83.7 121l.3 2.2"/>
<path d="M83.7 123.2l.1 .2-.2-2.5h.1l.1 .4 .2 2.2h-.1M83.8 121.2h.2M84 123.2v.2M84 123.2h.3M84 121.2l.2 2M84.1 121l-.1 .2M84.2 121l.3 2.2h.3M84.2 123.2l.1 .2-.2-2.5 .2 .4 .2 2.1-.2 .1M84.3 121.2h.2M84.5 121.2l.3 2M84.6 123.2l-.1 .2M84.6 121l-.1 .2"/>
<path d="M84.7 121l.4 2.2M84.8 123.2v.2l-.2-2.5 .2 .1 .2 2.5h-.2M84.8 121.2l.3 .1 .2 1.9M85.1 123.2l-.1 .2M85.1 123.2h.2M85.1 121l-.1 .2M85.3 121l.2 2.2M85.3 123.2v.2l-.2-2.5 .2 .4 .2 2.2h-.1M85.3 121.2h.2M85.5 123.2v.2M85.5 123.2h.3M85.5 121.2l.3 2"/>
<path d="M85.6 121l-.1 .2M85.8 121l.3 2.2M85.8 123.2l.1 .2-.3-2.5 .2 .1 .2 2.5h-.1M85.8 121.2h.3M86.1 123.2l-.1 .2M86.1 123.2h.2M86.1 121.2l.2 2M86.1 121l-.1 .2M86.3 121l.1 .7M86.3 121.2h.3M86.4 121.7a1.11 1.11 0 0 0 .4 1.4M86.4 122.6l-.1-1.6-.2-.1 .3 2.5-.1-.2"/>
<path d="M86.4 122.7l.1 .8h-.1M86.5 122.8l.1 .4M86.6 123.2l-.1 .2M86.6 123.2h.2M86.6 121.2v.3M86.6 121v.2M86.8 121l.1 .3M86.8 123.1v.1M86.8 121.3l-.4 .4M86.8 123.1l.1 .3-.1-.2M86.8 121.2h.3M86.8 121.3v1.8"/>
<path d="M86.8 121.3h.1v.9M86.8 121.3l-.2-.4 .1 .5M86.9 122.2v.9h-.1M86.9 123h.3M86.9 121.4h.3M86.9 122.3h.3M86.9 122.2h.3M87 123v.5h-.1M87 122.2v.1M87 123l.2 .2M87.1 122.2v.1M87.1 121.2v.2"/>
<path d="M87.1 123.2l-.1 .2M87.1 121v.2M87.1 120.9h.1M87.2 124.3v.5h.6M87.2 120.2h.6M87.2 124.3h.6M87.2 120.2v4.1M89.1 127.3h.1M89.1 129.2h.1M89.1 120.2h1.9M89.1 124.3h1.9M89.1 127.3v1.9"/>
<path d="M89.7 120.2v4.6M90.3 120.2v4.6M91 121.2h.2M91 124.3v.5h-1.9M91 120.2v4.1M91.1 123.2h.1M91.2 123.2l-.1 .2M91.2 123.2h.1M91.2 121l-.1 .2M91.2 121.4v.8M91.2 122.2v1M91.2 121.4l.1 .3"/>
<path d="M91.2 123l.1 .3M91.2 122.2l.1 .6M91.2 122.2v.8M91.2 121.2v.2M91.2 123v.2M91.2 123.2h-.2l.1 .3h-.1M91.2 123.2l.1 .1M91.3 121.7l-.1 .5M91.3 121.1l-.1 .1M91.3 121.1l-.1 .3M91.3 121.1h.8M91.3 121.7h.8"/>
<path d="M91.3 122.8l-.1 .2M91.3 122.8h.8M91.3 123.3h.8M91.3 121l.1 .1-.2-.2 .1 .2M91.4 123.3v.1zM91.5 123.3v.2M91.7 123.3l-.1 .1M91.7 121v.1M91.8 121.1l-.1-.2 .2 .2M91.9 121v.1M91.9 123.3v.1v-.1M92 123.3v.2"/>
<path d="M92.1 123.3v.1M92.1 121.1l.1 .3M92.1 122.8l.1 .2M92.1 121.7l.1 .5M92.1 121.1l.1 .1M92.2 123.2h.2M92.2 121.2l.2 .2v1.6M92.2 121l-.1 .2M92.2 121.4v.8M92.2 121.2v.2M92.2 123v.2M92.2 122.2v.8"/>
<path d="M92.2 122.2l-.1 .6M92.2 123.2l-.1 .1M92.2 121.4l-.1 .3M92.2 123l-.1 .3M92.3 121.3l-.1-.4 .2 .1v.7M92.4 121l.1 .8M92.4 123.1v.1M92.4 123l-.2 .2M92.4 123l.1 .4-.1-.2M92.4 122.7h.1M92.4 121.7h.1M92.4 121.2h.3"/>
<path d="M92.4 121.7v1M92.4 121.7l.1 .1M92.5 121.8v.8M92.5 122.6l.1 .9h-.1M92.5 122.6l-.1 .1M92.5 122.6l.1 .1M92.6 122.7h.1M92.6 121.7h.1M92.6 121.7v1M92.6 122.7l.1 .5M92.6 121.7v.1M92.6 121.7l-.1 .1"/>
<path d="M92.6 121.8v.8M92.6 122.6v.1M92.6 122.6l.1 .1M92.7 123.2l-.1 .2M92.7 123.2h.2M92.7 121.2v.6M92.7 121l-.1 .2M92.7 121.7v1M92.7 122.7h.1M92.7 121.7h.1M92.7 121.7l-.1 .1M92.7 121.7l.1 .1"/>
<path d="M92.8 121.8v.8M92.8 121.8l-.1-.9 .2 .1 .1 .8M92.8 122.7l.1 .5M92.8 122.6l-.1 .1M92.8 122.6l.1 .1M92.9 121.7v1M92.9 122.7h.1M92.9 121.7h.1M92.9 121.7l-.1 .1M92.9 121l.1 .7M92.9 122.7l.1 .7-.1-.2M92.9 121.7l.1 .1"/>
<path d="M92.9 121.2h.3M93 121.8v.8M93 122.6l-.1 .1M93 122.6v.1M93 122.7h.1M93 121.7h.1M93 121.7v1M93 122.7l.1 .8h-.1M93 121.7l.1 .1M93 121.7v.1M93.1 121.8v.8M93.1 122.7l.1 .5"/>
<path d="M93.1 122.6l-.1 .1M93.1 122.6l.1 .1M93.2 123.2l-.1 .2M93.2 123.2h.2M93.2 121.7v1M93.2 121.7l.1 .1-.1 .9M93.2 121.2l.2 2M93.2 121.7l-.1 .1M93.2 121v.2M93.4 121l.3 2.2M93.4 123.2l.1 .2-.3-2.5 .2 .1 .2 2.5h-.1M93.5 121.2h.2l.2 2"/>
<path d="M93.7 123.2l-.1 .2M93.7 123.2h.2M93.7 121v.2M93.9 121l.3 2.2M93.9 123.2l.1 .2-.3-2.5h.2v.4l.2 2.2h-.1M93.9 121.2h.3M94.2 123.2v.2M94.2 123.2h.2M94.2 121.2l.2 2M94.2 121v.2M94.4 121l.3 2.2M94.4 123.2l.1 .2-.2-2.5 .1 .4 .2 2.1-.1 .1"/>
<path d="M94.4 121.2h.3M94.7 123.2h.2M94.7 121.2l.2 2M94.7 123.2v.2M94.8 121l-.1 .2M94.9 121l.3 2.2M94.9 123.2l.1 .2-.2-2.5 .1 .1 .2 2.5h-.1M95 121.2h.2M95.2 123.2l-.1 .2M95.2 123.2h.3M95.2 121.2l.2 2M95.2 121v.2"/>
<path d="M95.4 121l.1 .2h.2M95.5 121.2v.1M95.7 121.2l.1-.2h3.2v2.4h-3.2M95.7 121.2v.1M95.7 121l.1 .3M95.8 122.6v.8M95.8 121.3v1.3M95.8 123.4l-.3 .1M95.8 122.6h3.2M95.8 121.3h.1M99 121.3h-3.5l-.2-.4 .2 2.5-.1-.2M177.8 122.2l.1 .4 .4 .4"/>
<path d="M177.8 122.2v.6l.5 .2M178.3 121.4l-.4 .4-.1 .4M178.3 121.4l.5-.2 .5 .2M178.3 123l.2 .2 .8-.2M178.3 121.4l.5-.3 .5 .3M178.3 123l.5 .3 .5-.3M178.3 121.4l-.5 .3v.5M179.3 121.4l.3 .3 .1 .5M179.3 121.4l.4 .3v.5M179.7 122.2l-.1 .5-.3 .3M179.7 122.2v.6l-.4 .2M181 122.6a1.33 1.33 0 0 0 1 .8"/>
<path d="M181 122.6l1 .8M181.4 121.3a1.21 1.21 0 0 0-.4 1.3M181.4 121.3h.1M181.4 121.3l-.4 1.3M182.6 121h-.8l-.4 .3M182.6 121a1.2 1.2 0 0 1 .9 .9M182.6 121l-.3-.1-.5 .3M182.6 121l.9 .9M182.6 121l-1.2 .3M183.2 123.1a1.27 1.27 0 0 1-1.2 .3M183.2 123.1l-1.2 .3M183.5 121.9a1.21 1.21 0 0 1-.3 1.2"/>
<path d="M183.5 121.9l-.3 1.2M184.8 122.2l.1 .4 .4 .4M184.8 122.2v.6l.5 .2M185.3 121.4l-.4 .4-.1 .4M185.3 121.4l.5-.2 .5 .2M185.3 123l.2 .2 .8-.2M185.3 123l.5 .3 .5-.3M185.3 121.4l.5-.3 .5 .3M185.3 121.4l-.5 .3v.5M186.3 121.4l.3 .3 .1 .5M186.3 121.4l.4 .3v.5M186.7 122.2l-.1 .5-.3 .3"/>
<path d="M186.7 122.2v.6l-.4 .2"/>
<circle cx="53.9" cy="34.3" r=".49"/>
<circle cx="53.9" cy="34.3" r=".46"/>
<circle cx="53.9" cy="34.3" r=".39"/>
<circle cx="88.4" cy="34.3" r=".48"/>
<circle cx="88.4" cy="34.3" r=".44"/>
<circle cx="88.4" cy="34.3" r=".38"/>
<circle cx="70.2" cy="41.4" r=".28"/>
<circle cx="70.2" cy="41.4" r=".5"/>
<circle cx="70.3" cy="41.4" r=".58"/>
<circle cx="71.8" cy="41.4" r=".57"/>
<circle cx="71.8" cy="41.4" r=".5"/>
<circle cx="71.8" cy="41.4" r=".28"/>
<circle cx="53.9" cy="118.1" r=".49"/>
<circle cx="88.4" cy="118.1" r=".48"/>
<circle cx="182.3" cy="116.2" r=".9"/>
<circle cx="182.3" cy="116.2" r=".95"/>
<circle cx="53.9" cy="122.2" r=".49"/>
<circle cx="53.9" cy="126.4" r=".49"/>
<circle cx="71" cy="122.2" r="7.3"/>
<circle cx="71" cy="122.2" r="6.2"/>
<circle cx="88.4" cy="122.2" r=".48"/>
<circle cx="88.4" cy="126.3" r=".48"/>
<circle cx="178.8" cy="122.2" r=".39"/>
<circle cx="178.8" cy="122.2" r=".58"/>
<circle cx="178.8" cy="122.2" r=".75"/>
<circle cx="178.8" cy="122.2" r=".48"/>
<circle cx="182.3" cy="128.2" r=".96"/>
<circle cx="182.3" cy="128.2" r=".91"/>
<circle cx="185.8" cy="122.2" r=".39"/>
<circle cx="185.8" cy="122.2" r=".58"/>
<circle cx="185.8" cy="122.2" r=".75"/>
<circle cx="185.8" cy="122.2" r=".48"/>
</g>
<g font-size="7.8">
<text x="202" y="198.7">A</text>
<text x="257.3" y="198.6">1.5</text>
</g>
<text font-size="6.3" x="208" y="175.5">Eccentric Adjuster</text>
<text font-size="5.4" x="213.5" y="162.4">Cooper Machine Co.</text>
<text font-size="3.9" x="215.4" y="196.3">Eccentric Adjuster</text>
<g font-size="3.5">
<text x="173.2" y="175.8">Eccentric</text>
<text x="172" y="181.9">Headstock</text>
<text x="174.1" y="193.2">Driveline</text>
</g>
<g font-size="3.4">
<text x="201.1" y="168.8">TITLE:</text>
<text x="202" y="190.8">SIZE</text>
<text x="210.8" y="190.9">FILE NAME</text>
<text x="259.8" y="191">REV</text>
<text x="201.7" y="204.5">SCALE: 1:5</text>
<text x="221" y="204.5">WEIGHT:</text>
<text x="247.8" y="204.4">SHEET 1 OF 3</text>
</g>
<g font-size="3.2">
<text x="44.2" y="210.4">5</text>
<text x="94.6" y="210.3">4</text>
<text x="143.1" y="210.4">3</text>
<text x="193.2" y="210.3">2</text>
<text x="245.4" y="210.6">1</text>
</g>
<g font-size="2.5">
<text x="177.8" y="159.7">J. Zorko</text>
<text x="175.8" y="164.8">12/17/2014</text>
</g>
<text font-size="2.4" x="113.1" y="158.9">UNLESS OTHERWISE SPECIFIED:</text>
<g font-size="2.2">
<text x="149.1" y="159.4">DRAWN BY</text>
<text x="112.8" y="164.5">DIMENSIONS ARE IN INCHES</text>
<text x="112.8" y="167.1">TOLERANCES:</text>
<text x="152.1" y="164.7">DATE</text>
<text x="112.8" y="169.8">FRACTIONAL</text>
<text x="112.8" y="172.5">ANGULAR: MACH</text>
<text x="135.8" y="172.5">BEND</text>
<text x="112.8" y="175.1">TWO PLACE DECIMAL</text>
<text x="112.8" y="177.8">THREE PLACE DECIMAL</text>
<text x="148.2" y="197.8">COMMENTS:</text>
</g>
<g font-size="2.1">
<text x="166.6" y="170">APPLICATION</text>
<text x="149.7" y="181.2">NEXT ASSY</text>
<text x="149.4" y="192.7">SUBSYSTEM</text>
<text x="116.4" y="204.3">DO NOT SCALE DRAWING</text>
</g>
<g font-size="2">
<text x="112.5" y="183.3">INTERPRET GEOMETRIC</text>
<text x="112.5" y="185.9">TOLERANCING PER:</text>
<text x="112.4" y="189.4">MATERIAL</text>
<text x="112.4" y="196.2">FINISH</text>
</g>
</svg>
